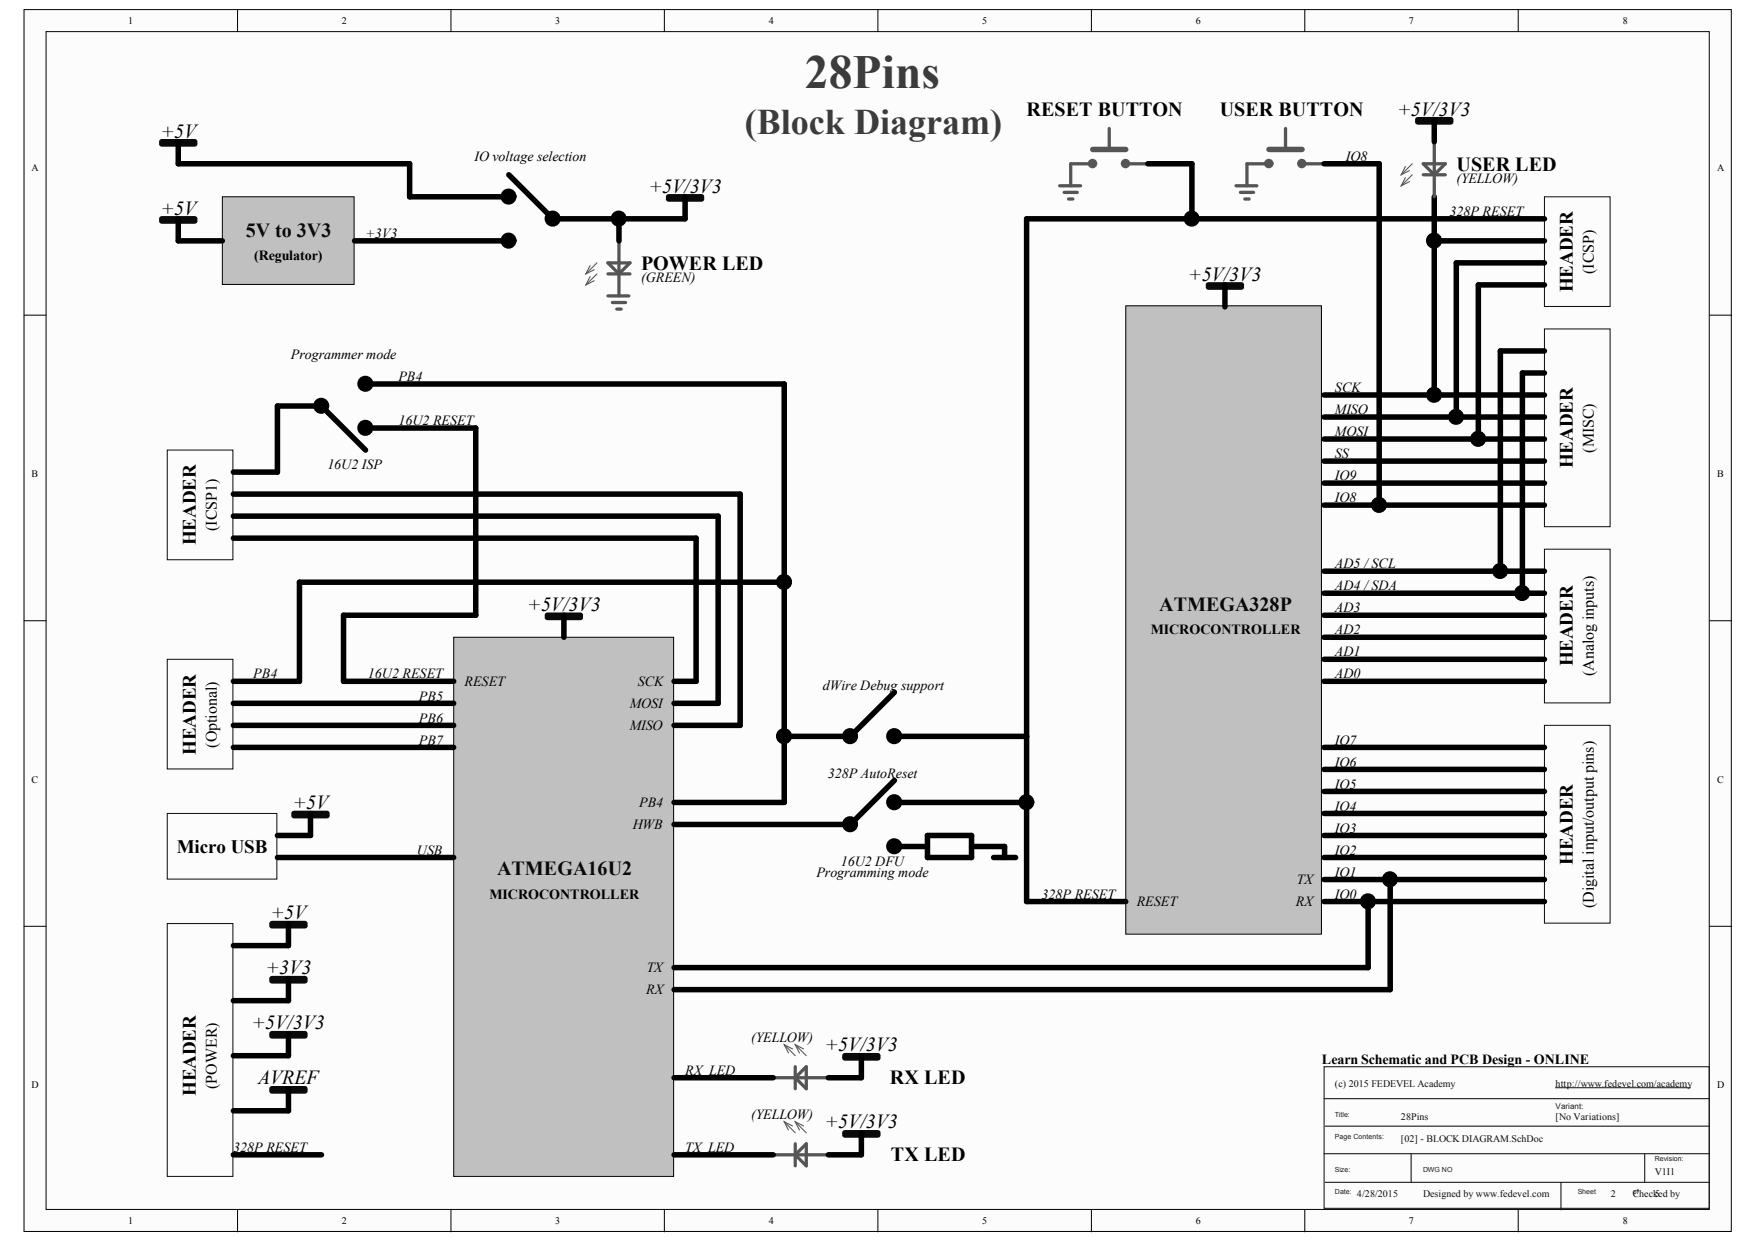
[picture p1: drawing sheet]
<svg xmlns="http://www.w3.org/2000/svg" width="297mm" height="210mm" viewBox="0 0 297 210" stroke-linecap="round" stroke-linejoin="round" font-family="sans-serif">
<g fill="#fcfcfc" stroke="#000" stroke-width=".17">
<path d="M4.1 1.6h288.4v206.4h-288.4z"/>
<path d="M7.8 5.3h281v198.9h-281z"/>
</g>
<g fill="none" stroke="#000" stroke-width=".17">
<path d="M40.1 1.6v3.7M76.2 1.6v3.7M112.3 1.6v3.7M148.3 1.6v3.7M184.4 1.6v3.7M220.5 1.6v3.7M256.5 1.6v3.7M4.1 53.2h3.7M288.9 53.2h3.7M4.1 104.8h3.7M288.9 104.8h3.7M4.1 156.4h3.7"/>
<path d="M288.9 156.4h3.7M40.1 204.3v3.7M76.2 204.3v3.7M112.3 204.3v3.7M148.3 204.3v3.7M184.4 204.3v3.7M220.5 204.3v3.7M256.5 204.3v3.7"/>
</g>
<path d="M223.7 180.1h65.1v23.9h-65.1zM223.7 185.5h65.2M223.7 194.8h65.2M223.9 199.7h65M223.9 190.2h65M238.4 194.8v4.9M263.7 199.7v4.6M277.9 194.8v4.9" fill="none" stroke="#1c1c1c" stroke-width=".19"/>
<path d="M262.8 183.7h22.8" fill="none" stroke="#0e0e0e" stroke-width=".17"/>
<path d="M190.2 51.6h33.1v106.1h-33.1z" fill="#c0c0c0" stroke="#000" stroke-width=".17"/>
<path d="M261 92.7h11.1v26h-11.1z" fill="#fcfcfc" stroke="#0a0a0a" stroke-width=".17"/>
<path d="M223.7 96.5h37.3M223.7 100.2h37.3M223.7 103.9h37.3M223.7 107.6h37.3M223.7 111.3h37.3M223.7 115.1h37.3M145.5 178.3v3.7" fill="none" stroke="#000" stroke-width=".93"/>
<path d="M179 31.4h3.6M179.8 32.5h2.2M180.5 33.6h.8M184.6 27.7h-3.7v3.7M187.4 21.7v3.5M190.2 27.7h3.7M130.6 182h9.4M134.4 180.1v3.8M134.4 182l1.8-1.9v3.8z" fill="none" stroke="#585858" stroke-width=".56"/>
<path d="M132.5 176.4l1.9 1.9M133.9 177.1l-1.4-.7 .7 1.4M134.4 176.4l1.8 1.9M135.8 177.1l-1.4-.7 .7 1.4" fill="none" stroke="#585858" stroke-width=".19"/>
<path d="M142.7 178.3h5.6M142.7 178.6h5.6" fill="none" stroke="#0a0a0a" stroke-width=".93"/>
<path d="M184.6 25.2h5.6" fill="none" stroke="#585858" stroke-width=".93"/>
<g fill="#585858" stroke="#585858" stroke-width=".56">
<circle cx="184.6" cy="27.6" r=".52"/>
<circle cx="190.2" cy="27.6" r=".52"/>
</g>
<path d="M261 122.5h11.1v33.4h-11.1z" fill="#fcfcfc" stroke="#0a0a0a" stroke-width=".17"/>
<path d="M223.7 126.2h37.3M223.7 129.9h37.3M223.7 133.6h37.3M223.7 137.4h37.3M223.7 141.1h37.3M223.7 144.8h37.3M223.7 148.5h37.3M223.7 152.2h37.3" fill="none" stroke="#000" stroke-width=".93"/>
<path d="M261 55.5h11.1v33.4h-11.1z" fill="#fcfcfc" stroke="#0a0a0a" stroke-width=".17"/>
<path d="M223.7 66.7h37.3M223.7 70.4h37.3M223.7 74.1h37.3M223.7 77.9h37.3M223.7 81.6h37.3M223.7 85.3h37.3" fill="none" stroke="#000" stroke-width=".93"/>
<path d="M76.7 107.6h37.1v91.1h-37.1z" fill="#c0c0c0" stroke="#000" stroke-width=".17"/>
<path d="M28.3 137.4h18.5v11h-18.5z" fill="#fcfcfc" stroke="#0a0a0a" stroke-width=".17"/>
<path d="M242.3 33.2v33.5M207 48.1v3.7M246.1 44.4v26M249.8 48.1v26M261 59.3h-7.5v37.2M261 63h-3.8v37.2M95.3 103.9v3.7M113.9 118.8h7.4M113.9 115.1h3.7M52.5 137.4v3.7h-5.6M113.9 122.5h11.2M46.9 144.8h29.8" fill="none" stroke="#000" stroke-width=".93"/>
<path d="M204.2 48.1h5.6M204.2 48.5h5.6M92.5 103.9h5.6M92.5 104.3h5.6M49.7 137.4h5.6M49.7 137.7h5.6" fill="none" stroke="#0a0a0a" stroke-width=".93"/>
<g fill="#000" stroke="#000" stroke-width=".93">
<circle cx="242.3" cy="66.7" r=".89"/>
<circle cx="246" cy="70.4" r=".89"/>
<circle cx="249.7" cy="74.1" r=".89"/>
<circle cx="253.5" cy="96.4" r=".89"/>
<circle cx="257.2" cy="100.1" r=".89"/>
</g>
<path d="M37.6 33.2h22.2v14.8h-22.2z" fill="#c0c0c0" stroke="#000" stroke-width=".17"/>
<path d="M27.3 37h5.6M27.3 37.3h5.6M113 33.2h5.5M113 33.6h5.5M142.7 191.3h5.6M142.7 191.7h5.6" fill="none" stroke="#0a0a0a" stroke-width=".93"/>
<path d="M30.1 37v3.7h7.5M30.1 27.7h39.1M115.8 33.2v3.8M145.5 191.3v3.7" fill="none" stroke="#000" stroke-width=".93"/>
<path d="M102.7 46.2h3.7M102.7 44.4h3.7l-1.8 1.8zM104.6 40.7v9.3M130.6 195h9.4M134.4 193.2v3.7M134.4 195l1.8-1.8v3.7z" fill="none" stroke="#585858" stroke-width=".56"/>
<path d="M99.7 44.9l-.7 1.3 1.4-.7M99.7 46.7l-.7 1.4 1.4-.7M100.9 44.4l-1.9 1.8M100.9 46.2l-1.9 1.9M132.5 189.4l1.9 1.9M133.9 190.1l-1.4-.7 .7 1.4M134.4 189.4l1.8 1.9M135.8 190.1l-1.4-.7 .7 1.4" fill="none" stroke="#585858" stroke-width=".19"/>
<path d="M261 33.2h11.1v18.6h-11.1z" fill="#fcfcfc" stroke="#0a0a0a" stroke-width=".17"/>
<path d="M173.5 37h87.5M242.3 40.7h18.7M246.1 44.4h14.9M249.8 48.1h11.2M231.2 152.2v11.2h-117.3M234.9 148.5v18.6h-121" fill="none" stroke="#000" stroke-width=".93"/>
<g fill="#000" stroke="#000" stroke-width=".93">
<circle cx="242.3" cy="40.6" r=".89"/>
<circle cx="231.1" cy="152.2" r=".89"/>
<circle cx="234.8" cy="148.5" r=".89"/>
</g>
<path d="M28.3 76h11.1v18.5h-11.1z" fill="#fcfcfc" stroke="#0a0a0a" stroke-width=".17"/>
<g fill="none" stroke="#000" stroke-width=".93">
<path d="M30.1 23.9v3.8M69.2 27.7v5.5h16.8M86 29.5l7.4 7.5h22.4M173.5 37v115.2h16.7M193.9 27.7h7.5M223.7 27.7h9.3M59.9 40.7h26.1M61.8 76l-7.5-7.4h-7.4v11.1h-7.5M61.8 64.8h70.7v70.7h-18.6M61.8 72.3h18.6v31.6h-22.4M39.4 90.9h78.2v24.2M39.4 87.2h81.9v31.6"/>
<path d="M39.4 83.4h85.7v39.1M58 115.1h18.7M151.1 116.9l-7.4 7.5h-11.2M151.1 124.4h22.4M151.1 135.5h22.4M151.1 131.8l-7.4 7.4h-29.8M151.1 142.9h5.6M156.7 141.1h7.5v3.7h-7.5zM164.2 142.9h5.5v1.9M167.9 144.8h3.7M113.9 195h16.7M113.9 182h16.7"/>
</g>
<path d="M214.4 25.2h5.6" fill="none" stroke="#585858" stroke-width=".93"/>
<path d="M208.8 31.4h3.6M209.6 32.5h2.2M210.3 33.6h.8M214.4 27.7h-3.7v3.7M217.2 21.7v3.5M220 27.7h3.7" fill="none" stroke="#585858" stroke-width=".56"/>
<g fill="#585858" stroke="#585858" stroke-width=".56">
<circle cx="214.4" cy="27.6" r=".52"/>
<circle cx="219.9" cy="27.6" r=".52"/>
</g>
<g fill="#000" stroke="#000" stroke-width=".93">
<circle cx="85.9" cy="33.2" r=".89"/>
<circle cx="93.4" cy="36.9" r=".89"/>
<circle cx="85.9" cy="40.6" r=".89"/>
<circle cx="54.3" cy="68.5" r=".89"/>
<circle cx="61.7" cy="72.2" r=".89"/>
<circle cx="61.7" cy="64.8" r=".89"/>
<circle cx="132.5" cy="124.3" r=".89"/>
<circle cx="143.6" cy="124.3" r=".89"/>
<circle cx="143.6" cy="139.2" r=".89"/>
<circle cx="151.1" cy="124.3" r=".89"/>
<circle cx="151.1" cy="135.5" r=".89"/>
<circle cx="173.4" cy="135.5" r=".89"/>
<circle cx="151.1" cy="142.9" r=".89"/>
</g>
<path d="M27.3 23.9h5.6M27.3 24.3h5.6" fill="none" stroke="#0a0a0a" stroke-width=".93"/>
<path d="M28.3 111.3h11.1v18.6h-11.1z" fill="#fcfcfc" stroke="#0a0a0a" stroke-width=".17"/>
<path d="M104.6 37v3.7M201.4 27.7v9.3M233 27.7v57.6M242.3 20.2v3.7M39.4 115.1h11.2M39.4 118.8h37.3M58 103.9v11.2M39.4 122.5h37.3M39.4 126.2h37.3M140 182h5.5M140 195h5.5" fill="none" stroke="#000" stroke-width=".93"/>
<path d="M240.5 29.5h3.7M240.5 27.7h3.7l-1.9 1.8zM242.3 23.9v9.3M102.7 50h3.6M103.5 51.1h2.2M104.2 52.2h.8" fill="none" stroke="#585858" stroke-width=".56"/>
<path d="M237.5 28.1l-.7 1.4 1.4-.7M237.5 30l-.7 1.4 1.4-.7M238.6 27.7l-1.8 1.8M238.6 29.5l-1.8 1.9" fill="none" stroke="#585858" stroke-width=".19"/>
<path d="M239.5 20.2h5.6M239.5 20.6h5.6" fill="none" stroke="#0a0a0a" stroke-width=".93"/>
<g fill="#000" stroke="#000" stroke-width=".93">
<circle cx="104.5" cy="36.9" r=".89"/>
<circle cx="201.3" cy="36.9" r=".89"/>
<circle cx="233" cy="85.3" r=".89"/>
</g>
<path d="M28.3 156h11.1v42.7h-11.1z" fill="#fcfcfc" stroke="#0a0a0a" stroke-width=".17"/>
<path d="M45.9 156h5.6M45.9 156.3h5.6M45.9 174.6h5.6M45.9 174.9h5.6M45.9 165.3h5.6M45.9 165.6h5.6M45.9 183.9h5.6M45.9 184.2h5.6" fill="none" stroke="#0a0a0a" stroke-width=".93"/>
<path d="M132.5 98.3h-81.9v16.8M48.7 156v3.7h-9.3M48.7 165.3v3.7h-9.3M48.7 174.6v3.7h-9.3M39.4 195h14.9M48.7 183.9v3.7h-9.3" fill="none" stroke="#000" stroke-width=".93"/>
<circle cx="132.5" cy="98.3" r=".89" fill="#000" stroke="#000" stroke-width=".93"/>
<text font-size="8" fill="#3c3c3c" x="136" y="14.8">28Pins</text>
<text font-size="6.1" fill="#3c3c3c" x="125.8" y="22.6">(Block Diagram)</text>
<g font-size="3.4">
<text x="27.1" y="23.2">+5V</text>
<text x="173.5" y="19.5">RESET BUTTON</text>
<text x="206.1" y="19.5">USER BUTTON</text>
<text x="236.1" y="19.5">+5V/3V3</text>
<text x="246.1" y="28.8">USER LED</text>
<text x="109.6" y="32.5">+5V/3V3</text>
<text x="27.1" y="36.2">+5V</text>
<text x="108.3" y="45.5">POWER LED</text>
<text x="200.8" y="47.4">+5V/3V3</text>
<text x="89.1" y="103.2">+5V/3V3</text>
<text x="49.5" y="136.6">+5V</text>
<text x="45.8" y="155.2">+5V</text>
<text x="44.9" y="164.5">+3V3</text>
<text x="42.5" y="173.8">+5V/3V3</text>
<text x="139.4" y="177.5">+5V/3V3</text>
<text x="43.6" y="183.1">AVREF</text>
<text x="150.4" y="183.1">RX LED</text>
<text x="139.4" y="190.5">+5V/3V3</text>
<text x="150.5" y="196.1">TX LED</text>
</g>
<g font-size="3.4" fill="#0a0a0a">
<text x="41.5" y="40">5V to 3V3</text>
<text x="195.9" y="103.2">ATMEGA328P</text>
<text x="84" y="147.8">ATMEGA16U2</text>
</g>
<g font-size="3.2">
<text x="265.7" y="49.3" transform="rotate(-90 265.7 49.3)">HEADER</text>
<text x="265.7" y="79.1" transform="rotate(-90 265.7 79.1)">HEADER</text>
<text x="33.1" y="92.1" transform="rotate(-90 33.1 92.1)">HEADER</text>
<text x="265.7" y="112.5" transform="rotate(-90 265.7 112.5)">HEADER</text>
<text x="33.1" y="127.4" transform="rotate(-90 33.1 127.4)">HEADER</text>
<text x="29.9" y="144">Micro USB</text>
<text x="265.7" y="146.1" transform="rotate(-90 265.7 146.1)">HEADER</text>
<text x="33.1" y="185.1" transform="rotate(-90 33.1 185.1)">HEADER</text>
</g>
<g font-size="2.7">
<text x="269.3" y="46.3" transform="rotate(-90 269.3 46.3)">(ICSP)</text>
<text x="269.3" y="76.5" transform="rotate(-90 269.3 76.5)">(MISC)</text>
<text x="36.6" y="89.7" transform="rotate(-90 36.6 89.7)">(ICSP1)</text>
<text x="269.3" y="114.2" transform="rotate(-90 269.3 114.2)">(Analog inputs)</text>
<text x="36.6" y="126.2" transform="rotate(-90 36.6 126.2)">(Optional)</text>
<text x="269.3" y="153.4" transform="rotate(-90 269.3 153.4)">(Digital input/output pins)</text>
<text x="36.6" y="183.9" transform="rotate(-90 36.6 183.9)">(POWER)</text>
</g>
<g font-size="2.4">
<text x="80.2" y="27.1">IO voltage selection</text>
<text x="227.4" y="27.1">IO8</text>
<text x="246.1" y="30.8">(YELLOW)</text>
<text x="61.7" y="40.1">+3V3</text>
<text x="244.9" y="36.4">328P RESET</text>
<text x="43" y="43.9">(Regulator)</text>
<text x="108.3" y="47.6">(GREEN)</text>
<text x="49.1" y="60.6">Programmer mode</text>
<text x="67.3" y="64.3">PB4</text>
<text x="67.3" y="71.7">16U2 RESET</text>
<text x="225.6" y="69.9">MISO</text>
<text x="225.6" y="66.2">SCK</text>
<text x="225.6" y="77.3">SS</text>
<text x="225.6" y="73.6">MOSI</text>
<text x="55.3" y="79.2">16U2 ISP</text>
<text x="225.6" y="81">IO9</text>
<text x="225.6" y="84.8">IO8</text>
<text x="225.6" y="96">AD5 / SCL</text>
<text x="225.6" y="99.7">AD4 / SDA</text>
<text x="194.4" y="107.1">MICROCONTROLLER</text>
<text x="225.6" y="103.4">AD3</text>
<text x="225.6" y="107.1">AD2</text>
<text x="225.6" y="110.9">AD1</text>
<text x="42.8" y="114.6">PB4</text>
<text x="62.2" y="114.6">16U2 RESET</text>
<text x="70.8" y="118.3">PB5</text>
<text x="78.5" y="115.8">RESET</text>
<text x="106.4" y="119.6">MOSI</text>
<text x="107.7" y="115.8">SCK</text>
<text x="139" y="116.4">dWire Debug support</text>
<text x="225.6" y="114.6">AD0</text>
<text x="70.8" y="122">PB6</text>
<text x="70.8" y="125.7">PB7</text>
<text x="106.4" y="123.3">MISO</text>
<text x="225.6" y="125.7">IO7</text>
<text x="139.9" y="131.3">328P AutoReset</text>
<text x="225.6" y="129.4">IO6</text>
<text x="108" y="136.3">PB4</text>
<text x="225.6" y="133.2">IO5</text>
<text x="225.6" y="136.9">IO4</text>
<text x="106.9" y="140">HWB</text>
<text x="225.6" y="140.6">IO3</text>
<text x="70.4" y="144.3">USB</text>
<text x="137.9" y="148">Programming mode</text>
<text x="142.1" y="146.2">16U2 DFU</text>
<text x="219.1" y="149.3">TX</text>
<text x="225.6" y="144.3">IO2</text>
<text x="225.6" y="148">IO1</text>
<text x="82.7" y="151.8">MICROCONTROLLER</text>
<text x="176" y="151.8">328P RESET</text>
<text x="192.1" y="153">RESET</text>
<text x="219" y="153">RX</text>
<text x="225.6" y="151.8">IO0</text>
<text x="109.2" y="167.9">RX</text>
<text x="109.3" y="164.2">TX</text>
<text x="126.9" y="175.9">(YELLOW)</text>
<text x="223.4" y="179.6">Learn Schematic and PCB Design - ONLINE</text>
<text x="115.8" y="181.5">RX_LED</text>
<text x="126.9" y="188.9">(YELLOW)</text>
<text x="39.4" y="194.5">328P RESET</text>
<text x="115.8" y="194.5">TX_LED</text>
</g>
<g font-size="1.7">
<text x="21.7" y="4.1">1</text>
<text x="57.8" y="4.1">2</text>
<text x="93.8" y="4.1">3</text>
<text x="129.9" y="4.1">4</text>
<text x="165.9" y="4.1">5</text>
<text x="202" y="4.1">6</text>
<text x="238.1" y="4.1">7</text>
<text x="274.2" y="4.1">8</text>
<text x="5.3" y="28.9">A</text>
<text x="290.2" y="28.9">A</text>
<text x="5.3" y="80.5">B</text>
<text x="290.2" y="80.5">B</text>
<text x="5.3" y="132.2">C</text>
<text x="290.2" y="132.2">C</text>
<text x="5.3" y="183.7">D</text>
<text x="290.2" y="183.7">D</text>
<text x="21.7" y="206.8">1</text>
<text x="57.8" y="206.8">2</text>
<text x="93.8" y="206.8">3</text>
<text x="129.9" y="206.8">4</text>
<text x="165.9" y="206.8">5</text>
<text x="202" y="206.8">6</text>
<text x="238.1" y="206.8">7</text>
<text x="274.2" y="206.8">8</text>
</g>
<g font-size="1.7" fill="#0e0e0e">
<text x="225.6" y="183.5">(c) 2015 FEDEVEL Academy</text>
<text x="262.8" y="183.5">http://www.fedevel.com/academy</text>
<text x="236.7" y="189.1">28Pins</text>
<text x="262.8" y="189.1">[No Variations]</text>
<text x="236.7" y="192.8">[02] - BLOCK DIAGRAM.SchDoc</text>
<text x="229.3" y="202.1">4/28/2015</text>
<text x="240.4" y="202.1">Designed by www.fedevel.com</text>
<text x="272.2" y="202.1">2</text>
<text x="275.9" y="202.1">Checked by</text>
<text x="279.6" y="198.4">V1I1</text>
<text x="279.6" y="202.1">5</text>
</g>
<text font-size="1.4" fill="#1c1c1c" x="262.8" y="187.3">Variant:</text>
<g font-size="1.2" fill="#1c1c1c">
<text x="225.6" y="188.6">Title:</text>
<text x="225.6" y="197.9">Size:</text>
<text x="225.6" y="192.3">Page Contents:</text>
<text x="240.4" y="197.9">DWG NO</text>
<text x="279.6" y="196">Revision:</text>
<text x="225.6" y="201.6">Date:</text>
<text x="266.6" y="201.6">Sheet</text>
<text x="275.9" y="201.6">of</text>
</g>
</svg>
